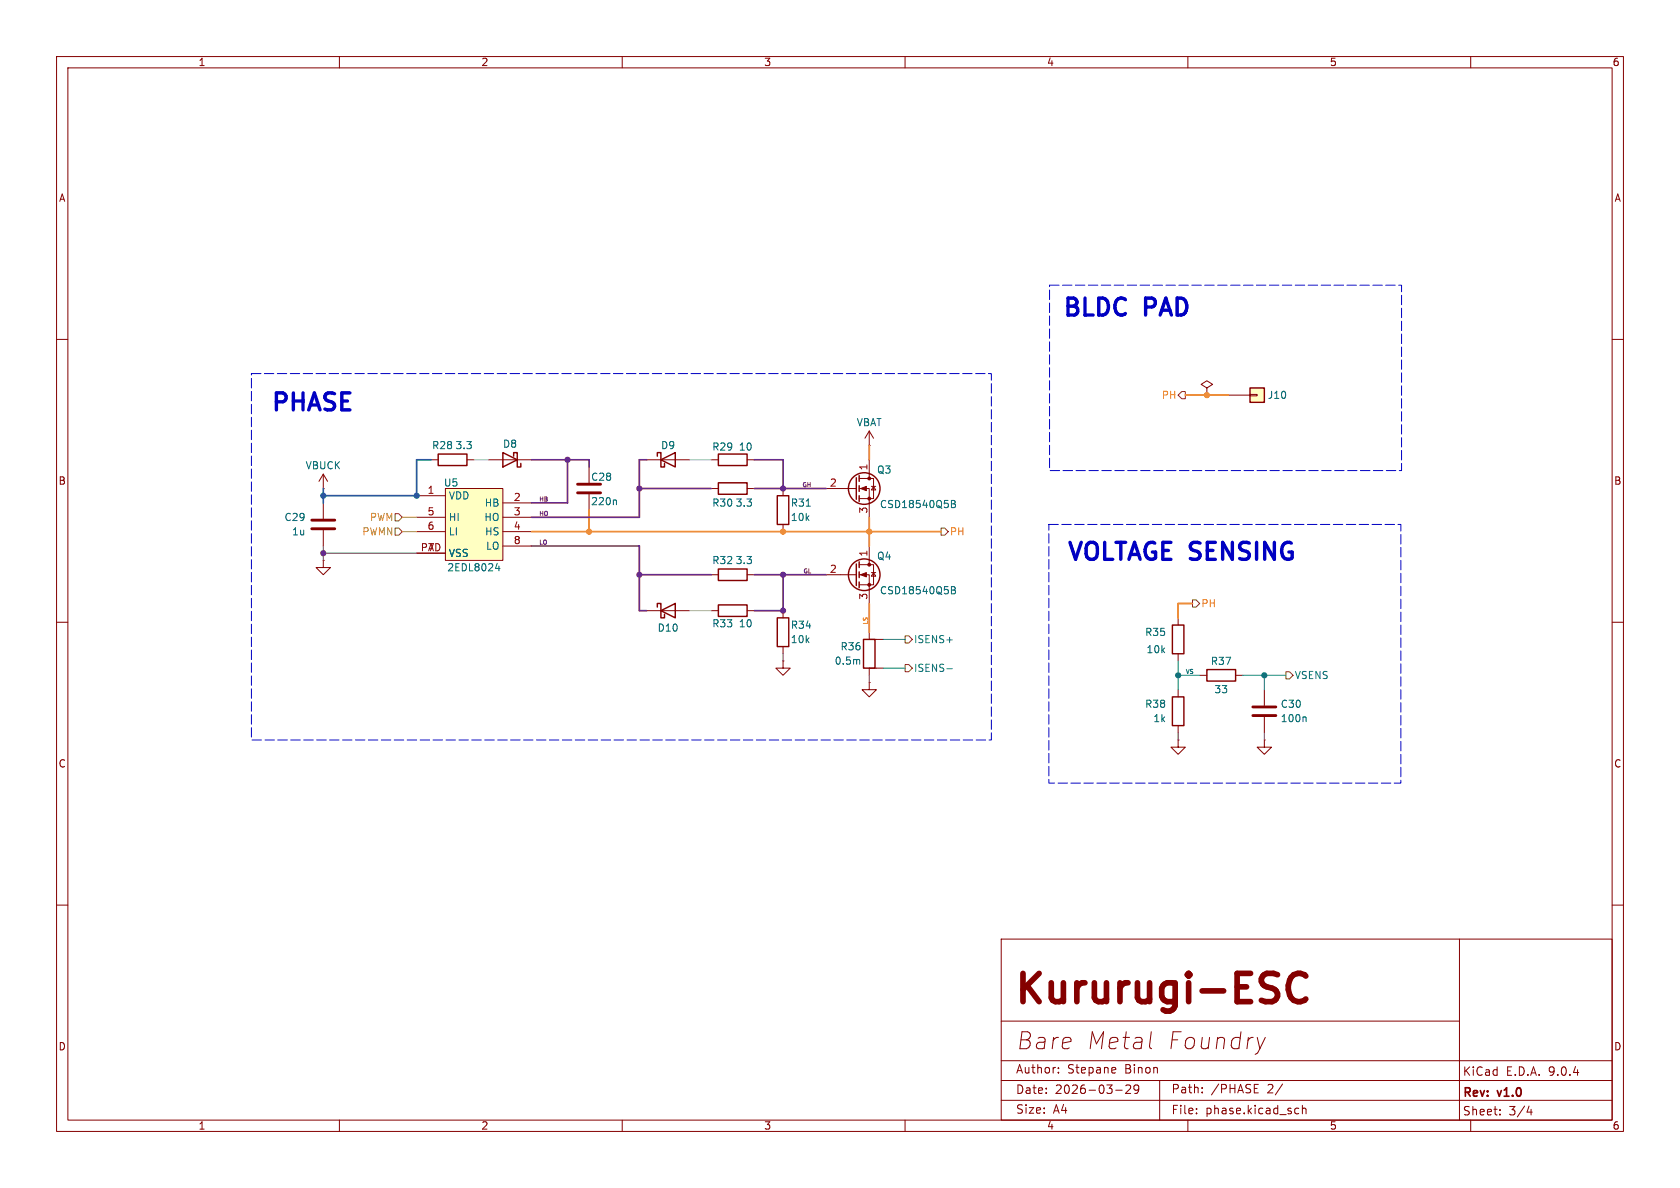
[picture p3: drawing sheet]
<svg xmlns="http://www.w3.org/2000/svg" width="297mm" height="210mm" viewBox="0 0 297 210" stroke-linecap="round" stroke-linejoin="round" font-family="sans-serif">
<g fill="none" stroke="#840000" stroke-width=".18">
<path d="M10 10h277v190h-277zM12 12h273v186h-273zM60 10v2M110 10v2M160 10v2M210 10v2M260 10v2M10 60h2M285 60h2M57.1 88.9v2.8M57.1 93.7v2.8M125.7 86.4h1.3"/>
<path d="M132.1 86.4h1.2M138.4 86.4v1.2M138.4 92.7v1.3M10 110h2M138.4 116.8v1.3h1.3l-1.3 1.3-1.2-1.3h1.2M138.4 116.8h.1M138.4 108v1.2M138.4 114.3v1.3M208.3 109.2v1.3M208.3 115.6v1.2M285 110h2M10 160h2"/>
<path d="M177 166h108v32h-108zM258 166v32M285 160h2M60 198v2M110 198v2M160 198v2M177 194.5h108M177 191h108M177 187.5h108M187.1 189.5v.2M187.1 188.8v.1M197 188.7l.3 .3-.8 .2"/>
<path d="M197.2 189.6l-.2 .1M197.2 192.7h1.2M199 191.9l.6-.1 .2 .1 .1 .3-.9 1.1h.9M201.3 192.4l-.3 .3h-.3l-.2-.3 .1-.5 .4-.1 .2 .1a.99 .99 0 0 1-.3 1.4h-.3M205 191v7M210 198v2M211.5 196.8v.1M211.5 196v.1M212.5 193.1v.1M212.5 192.3v.1M221.7 193.2h.8M221.7 191.7h.8"/>
<path d="M223.7 183.4l-1 2M226.7 191.6l-1.2 2M229.2 195.9l.4 .1M229.6 196.8l-.4 .1M230.2 196l.3-.1 .3 .1 .1 .9M230.2 195.4v1.5M258 180.5h-81M260 198v2M265.2 197v.1M265.2 196.2v.1M270.3 195.5l-.3 1.1h.9M270.7 196.1v1"/>
</g>
<path d="M230.9 172.5a1.73 1.73 0 0 0-2.9 .8 3.2 3.2 0 0 0 .7 3.5 1.76 1.76 0 0 0 2.2-.2" fill="none" stroke="#840000" stroke-width="1"/>
<path d="M127 85.3h5.1v2.1h-5.1zM137.4 87.6h2v5.1h-2zM137.4 109.2h2v5.1h-2zM207.3 110.5h2v5.1h-2z" fill="none" stroke="#840000" stroke-width=".25"/>
<path d="M142.5 89.5h.8" fill="none" stroke="#006464" stroke-width=".18"/>
<path d="M55.1 91.9h4.1M55.1 93.5h4.1" fill="none" stroke="#840000" stroke-width=".51"/>
<path d="M221 68.6h2.5v2.5h-2.5z" fill="#ffffc2"/>
<g fill="none" stroke="#840000" stroke-width=".25">
<path d="M221 68.6h2.5v2.5h-2.5zM88.9 80l2.5 1.3-2.5 1.3zM90.8 80.6v-.6h.6v2.6h.7v-.7M116.2 80.6v-.6h.6v2.6h.7v-.7M116.8 81.3l2.6-1.3v2.6zM127 80.3h5.1v2h-5.1zM151.4 84.5v3.8M151.4 99.7v3.8M151.9 84.1v1M151.9 85.9v1M151.9 87.6v1M151.9 99.3v1"/>
<path d="M116.2 107.3v-.6h.6v2.5h.7v-.6M116.8 108l2.6-1.3v2.5zM127 106.9h5.1v2.1h-5.1zM127 100.6h5.1v2h-5.1zM151.9 101.1v1M151.9 102.9v1M152.7 113h2v5.1h-2zM213.4 118.4h5v2h-5zM207.3 123.2h2v5.1h-2z"/>
<circle cx="152.8" cy="86.4" r="2.79"/>
<circle cx="152.8" cy="101.6" r="2.79"/>
</g>
<g fill="none" stroke="#840000" stroke-width=".18">
<path d="M153.7 78.7h.1M153.7 76.2v2.5M153.7 76.2l.7 1.3M153.7 76.2l-.8 1.3M213.4 68.6l1-.7-1-.6-1.1 .6 1.1 .7v1.3M213.4 69.9h.1M217.2 69.9h3.8M221 69.7h1.2v.3h-1.2zM86.4 81.3h7.6M104.1 82.6v2.7M104.1 87.4v2.8M114.3 81.3h7.6"/>
<path d="M125.7 81.3h1.3M132.1 81.3h1.2M146 86.4h5.4M151.9 99.8h2.5v3.6h-2.5M151.9 84.6h2.5v3.5h-2.5M151.9 86.4h1.8v5M153.7 81.3v3.3M153.7 96.5v3.3M154.1 86h.7M154.4 86l.4 .6h-.7zM114.3 108h7.6M125.7 101.6h1.3"/>
<path d="M125.7 108h1.3M132.1 101.6h1.2M132.1 108h1.2M146 101.6h5.4M151.9 101.6h1.8v5.1M153.7 111.8v1.2h2.5M154.1 101.2h.7M154.4 101.2l.4 .7h-.7zM156.2 118.1h-2.5v1.3M212.1 119.4h1.3M218.4 119.4h1.3M153.7 120.7v1.2h1.2l-1.2 1.3-1.3-1.3h1.3"/>
<path d="M153.7 120.7h.1M208.3 130.8v1.3h1.2l-1.2 1.3-1.3-1.3h1.3M208.3 130.8h.1M208.3 121.9v1.3M208.3 128.3v1.2M223.5 130.8v1.3h1.3l-1.3 1.3-1.3-1.3h1.3M223.5 130.8h.1M223.5 121.9v2.8M223.5 126.7v2.8"/>
</g>
<path d="M108.8 88.4l.2 .2v.6M168.2 88.5h.4l.3 .2-.3 .4 .3 .1v.3l-.2 .2h-.5zM168.2 89.1h.4M151.8 116.6l.2 .2v.6M168.2 103.7h.4l.3 .2-.3 .4 .3 .1v.3l-.2 .3h-.5zM168.2 104.3h.4M230.7 126.7l.2 .2v.7" fill="none" stroke="#006464" stroke-width=".18"/>
<g fill="#840000" stroke="#840000" stroke-width=".18">
<path d="M152.1 101.6l1.1-.4v.8z"/>
<path d="M152.1 86.4l1.1-.4v.7z"/>
<circle cx="153.7" cy="99.8" r=".25"/>
<circle cx="153.7" cy="103.4" r=".25"/>
<circle cx="153.7" cy="84.6" r=".25"/>
<circle cx="153.7" cy="88.1" r=".25"/>
</g>
<path d="M102.1 85.6h4.1M102.1 87.1h4.1M221.5 125h4.1M221.5 126.5h4.1" fill="none" stroke="#840000" stroke-width=".51"/>
<path d="M78.7 86.4h10.2v12.7h-10.2z" fill="#ffffc2"/>
<g fill="none" stroke="#840000" stroke-width=".18">
<path d="M57.1 99.1v1.2h1.3l-1.3 1.3-1.2-1.3h1.2M57.1 99.1h.1M57.1 86.4h.1M57.1 83.8l.8 1.3M57.1 83.8l-.7 1.3M57.1 83.8v2.6M73.7 87.6h5M73.7 91.4h5M73.7 94h5M73.7 97.8h5M76.2 81.3h1.3M78.7 86.4h10.2v12.7h-10.2z"/>
<path d="M82.5 81.3h1.3M88.9 91.4h5.1M88.9 94h5.1M88.9 88.9h5.1M88.9 96.5h5.1"/>
</g>
<path d="M87.9 99.6l-.3 .9h.8M88.2 100.1v.8" fill="none" stroke="#006464" stroke-width=".18"/>
<path d="M77.5 80.3h5v2h-5z" fill="none" stroke="#840000" stroke-width=".25"/>
<path d="M208.9 69.2h.6v1.3h-.6l-.6-.6zM69.8 93.3h.7l.6 .7-.6 .6h-.7zM69.8 90.8h.7l.6 .6-.6 .7h-.7zM166.4 93.3h.6l.6 .7-.6 .6h-.6zM160 112.4h.7l.6 .6-.6 .7h-.7zM160 117.5h.7l.6 .6-.6 .6h-.7zM210.8 106h.7l.6 .7-.6 .6h-.7zM227.3 118.7h.7l.6 .7-.6 .6h-.7z" fill="none" stroke="#725600" stroke-width=".18"/>
<path d="M156.2 113h3.8M156.2 118.1h3.8M167.4 118.2h1M208.3 119.4h3.8M208.3 116.8v5.1M219.7 119.4h7.6M223.5 119.4v2.5" fill="none" stroke="#009e73" stroke-width=".18"/>
<path d="M94 96.5h19v11.5h1.3M94 81.3h10.1v1.3M100.3 81.3v7.6h-6.3M113 86.4h12.7M114.3 81.3h-1.3v10.1h-19M133.3 81.3h5.1v5.1M133.3 86.4h12.7M113 101.6h12.7M133.3 101.6h12.7M138.4 101.6v6.4h-5.1" fill="none" stroke="#772979" stroke-width=".3"/>
<path d="M57.1 86.4v2.5M76.2 81.3h-2.5v6.3h-16.6" fill="none" stroke="#0072b2" stroke-width=".3"/>
<path d="M57.1 97.8h16.6M57.1 96.5v2.6M138.4 115.6v1.2M153.7 119.4v1.3M208.3 129.5v1.3M223.5 129.5v1.3" fill="none" stroke="#484848" stroke-width=".18"/>
<path d="M209.5 69.9h7.7M94 94h72.4M104.1 90.2v3.8M153.7 91.4v5.1M153.7 106.7v5.1M210.8 106.7h-2.5v2.5" fill="none" stroke="#ff8600" stroke-width=".3"/>
<path d="M153.7 78.7v2.6" fill="none" stroke="#d55e00" stroke-width=".3"/>
<path d="M83.8 81.3h2.6M121.9 81.3h3.8M121.9 108h3.8" fill="none" stroke="#aaa" stroke-width=".18"/>
<path d="M71.1 94h2.6M71.1 91.4h2.6" fill="none" stroke="#a9b900" stroke-width=".18"/>
<g fill="none" stroke="#0000c2" stroke-width=".6">
<path d="M190.2 53l-.4-.3h-1v3M191.8 52.7v3M195.7 53.1l-.3-.3-.4-.1h-.8v3M199 53a1.03 1.03 0 0 0-1.6 .1M204.1 53l-.4-.3h-1.2v3M205.1 55.7l1-3 1 3M209.5 53.1l-.3-.3-.4-.1h-.7v3M50.4 69.7l-.4-.2h-1.1v3M51.9 69.5v3M53.6 69.5v3M54.6 72.5l1-3 1 3M59.1 69.6l-.4-.1h-.7l-.4 .2"/>
<path d="M61.9 69.5h-1.5v3M189.1 95.9l1 3 1-3M192.1 96.3a1.02 1.02 0 0 1 1.8 0M195.3 95.9v3M197.3 95.9h1.7M198.1 95.9v3M199.6 98.9l1-3 1 3M204.1 96a1.08 1.08 0 0 0-1.4 .3M207 95.9h-1.4v3M212.1 96l-.4-.1h-.7l-.4 .3M214.9 95.9h-1.5v3M217.9 95.9v3l-1.8-3v3"/>
<path d="M220.9 96l-.5-.1h-.7l-.4 .3M222.1 95.9v3M225.3 95.9v3l-1.7-3v3M228.3 96a1.08 1.08 0 0 0-1.4 .3"/>
</g>
<path d="M185.5 50.4h62.3v32.8h-62.3zM44.4 66h130.9v64.8h-130.9zM185.4 92.7h62.2v45.7h-62.2z" fill="none" stroke="#0000c2" stroke-width=".18" stroke-dasharray="1.7 .6"/>
<g fill="#ff8600" stroke="#ff8600" stroke-width=".18">
<circle cx="213.4" cy="69.9" r=".46"/>
<circle cx="104.1" cy="94" r=".46"/>
<circle cx="138.4" cy="94" r=".46"/>
<circle cx="153.7" cy="94" r=".46"/>
</g>
<g fill="#772979" stroke="#772979" stroke-width=".18">
<circle cx="138.4" cy="108" r=".46"/>
<circle cx="113" cy="101.6" r=".46"/>
<circle cx="100.3" cy="81.3" r=".46"/>
<circle cx="113" cy="86.4" r=".46"/>
<circle cx="138.4" cy="86.4" r=".46"/>
<circle cx="138.4" cy="101.6" r=".46"/>
</g>
<g fill="#009e73" stroke="#009e73" stroke-width=".18">
<circle cx="208.3" cy="119.4" r=".46"/>
<circle cx="223.5" cy="119.4" r=".46"/>
</g>
<g fill="#0072b2" stroke="#0072b2" stroke-width=".18">
<circle cx="57.1" cy="87.6" r=".46"/>
<circle cx="73.7" cy="87.6" r=".46"/>
</g>
<circle cx="57.1" cy="97.8" r=".46" fill="#484848" stroke="#484848" stroke-width=".18"/>
<text font-size="7" fill="#840000" x="179" y="178.8">Kururugi-ESC</text>
<g font-size="4.2" fill="#0000c2">
<text x="187.7" y="57.4">BLDC</text>
<text x="202.6" y="57.4">PAD</text>
<text x="47.8" y="74.1">PHASE</text>
<text x="188.5" y="100.6">VOLTAGE SENSING</text>
</g>
<g font-size="4.2" fill="#840000">
<text x="179.5" y="185.7">Bare</text>
<text x="191.8" y="185.7">Metal</text>
<text x="205.9" y="185.7">Foundry</text>
</g>
<g font-size="2.1" fill="#840000">
<text x="179.5" y="190">Author:</text>
<text x="188.7" y="190">Stepane</text>
<text x="198.9" y="190">Binon</text>
<text x="258.5" y="190.4">KiCad</text>
<text x="266.2" y="190.4">E.D.A.</text>
<text x="273.8" y="190.4">9.0.4</text>
<text x="179.5" y="193.6">Date:</text>
<text x="179.5" y="197.1">Size:</text>
<text x="186.2" y="197.1">A4</text>
<text x="186.5" y="193.6">2026-03-29</text>
<text x="207" y="197.2">File:</text>
<text x="207" y="193.5">Path:</text>
<text x="213.1" y="197.2">phase.kicad_sch</text>
<text x="214.1" y="193.5">/PHASE</text>
<text x="224.1" y="193.5">2/</text>
<text x="258.5" y="194.3">Rev:</text>
<text x="258.5" y="197.4">Sheet:</text>
<text x="264.9" y="194.3">v1.0</text>
<text x="266.7" y="197.4">3/4</text>
</g>
<g font-size="1.8" fill="#840000">
<text x="35" y="11.9">1</text>
<text x="85" y="11.9">2</text>
<text x="135" y="11.9">3</text>
<text x="185" y="11.9">4</text>
<text x="235" y="11.9">5</text>
<text x="285" y="11.9">6</text>
<text x="10.3" y="35.9">A</text>
<text x="285.3" y="35.9">A</text>
<text x="10.3" y="85.9">B</text>
<text x="285.3" y="85.9">B</text>
<text x="10.3" y="135.9">C</text>
<text x="285.3" y="135.9">C</text>
<text x="10.3" y="185.9">D</text>
<text x="285.3" y="185.9">D</text>
<text x="35" y="199.9">1</text>
<text x="85" y="199.9">2</text>
<text x="135" y="199.9">3</text>
<text x="185" y="199.9">4</text>
<text x="235" y="199.9">5</text>
<text x="285" y="199.9">6</text>
</g>
<g font-size="1.8" fill="#ff8600">
<text x="205.3" y="70.7">PH</text>
<text x="167.8" y="94.8">PH</text>
<text x="212.3" y="107.5">PH</text>
</g>
<g font-size="1.8" fill="#006464">
<text x="224" y="70.7">J10</text>
<text x="151.4" y="75.5">VBAT</text>
<text x="53.9" y="83.2">VBUCK</text>
<text x="76.3" y="79.6">R28</text>
<text x="80.4" y="79.6">3.3</text>
<text x="88.8" y="79.3">D8</text>
<text x="116.8" y="79.6">D9</text>
<text x="125.8" y="79.9">R29</text>
<text x="130.5" y="79.9">10</text>
<text x="154.9" y="83.9">Q3</text>
<text x="78.4" y="86.2">U5</text>
<text x="79.2" y="88.5">VDD</text>
<text x="85.6" y="89.8">HB</text>
<text x="104.4" y="89.5">220n</text>
<text x="104.4" y="85.2">C28</text>
<text x="125.8" y="89.8">R30</text>
<text x="130" y="89.8">3.3</text>
<text x="139.7" y="89.8">R31</text>
<text x="50.2" y="92.3">C29</text>
<text x="51.5" y="94.8">1u</text>
<text x="79.2" y="92.3">HI</text>
<text x="79.2" y="94.8">LI</text>
<text x="85.5" y="92.3">HO</text>
<text x="85.6" y="94.8">HS</text>
<text x="139.7" y="92.3">10k</text>
<text x="155.5" y="90">CSD18540Q5B</text>
<text x="79" y="101.2">2EDL8024</text>
<text x="79.2" y="98.7">VSS</text>
<text x="85.8" y="97.4">LO</text>
<text x="125.8" y="99.9">R32</text>
<text x="130" y="99.9">3.3</text>
<text x="154.9" y="99.2">Q4</text>
<text x="155.5" y="105.3">CSD18540Q5B</text>
<text x="116.2" y="111.9">D10</text>
<text x="125.8" y="111.1">R33</text>
<text x="130.5" y="111.1">10</text>
<text x="139.7" y="113.9">10k</text>
<text x="139.7" y="111.4">R34</text>
<text x="202.3" y="112.6">R35</text>
<text x="147.5" y="117.7">0.5m</text>
<text x="148.5" y="115.2">R36</text>
<text x="202.6" y="115.7">10k</text>
<text x="214" y="117.7">R37</text>
<text x="202.3" y="125.3">R38</text>
<text x="214.6" y="122.7">33</text>
<text x="226.3" y="125.3">C30</text>
<text x="203.8" y="127.9">1k</text>
<text x="226.3" y="127.9">100n</text>
</g>
<g font-size="1.8" fill="#a90000">
<text x="153.4" y="83.3" transform="rotate(-90 153.4 83.3)">1</text>
<text x="75.5" y="87.4">1</text>
<text x="90.7" y="88.6">2</text>
<text x="146.6" y="86.1">2</text>
<text x="75.5" y="91.2">5</text>
<text x="75.5" y="93.7">6</text>
<text x="90.7" y="91.2">3</text>
<text x="90.7" y="93.7">4</text>
<text x="153.4" y="90.9" transform="rotate(-90 153.4 90.9)">3</text>
<text x="74.3" y="97.5">PAD</text>
<text x="75.5" y="97.5">7</text>
<text x="90.7" y="96.3">8</text>
<text x="146.6" y="101.3">2</text>
<text x="153.4" y="98.5" transform="rotate(-90 153.4 98.5)">1</text>
<text x="153.4" y="106.1" transform="rotate(-90 153.4 106.1)">3</text>
</g>
<g font-size="1.8" fill="#a9b900">
<text x="64" y="94.8">PWMN</text>
<text x="65.3" y="92.3">PWM</text>
</g>
<g font-size="1.8" fill="#009e73">
<text x="161.5" y="113.9">ISENS+</text>
<text x="161.5" y="119">ISENS-</text>
<text x="228.8" y="120.2">VSENS</text>
</g>
<g font-size="1" fill="#772979">
<text x="95.2" y="88.7">HB</text>
<text x="141.7" y="86.2">GH</text>
<text x="95.2" y="91.2">HO</text>
<text x="95.2" y="96.3">LO</text>
<text x="141.8" y="101.4">GL</text>
</g>
<text font-size="1" fill="#ff8600" x="153.5" y="110.5" transform="rotate(-90 153.5 110.5)">LS</text>
<text font-size="1" fill="#009e73" x="209.5" y="119.2">VS</text>
</svg>
